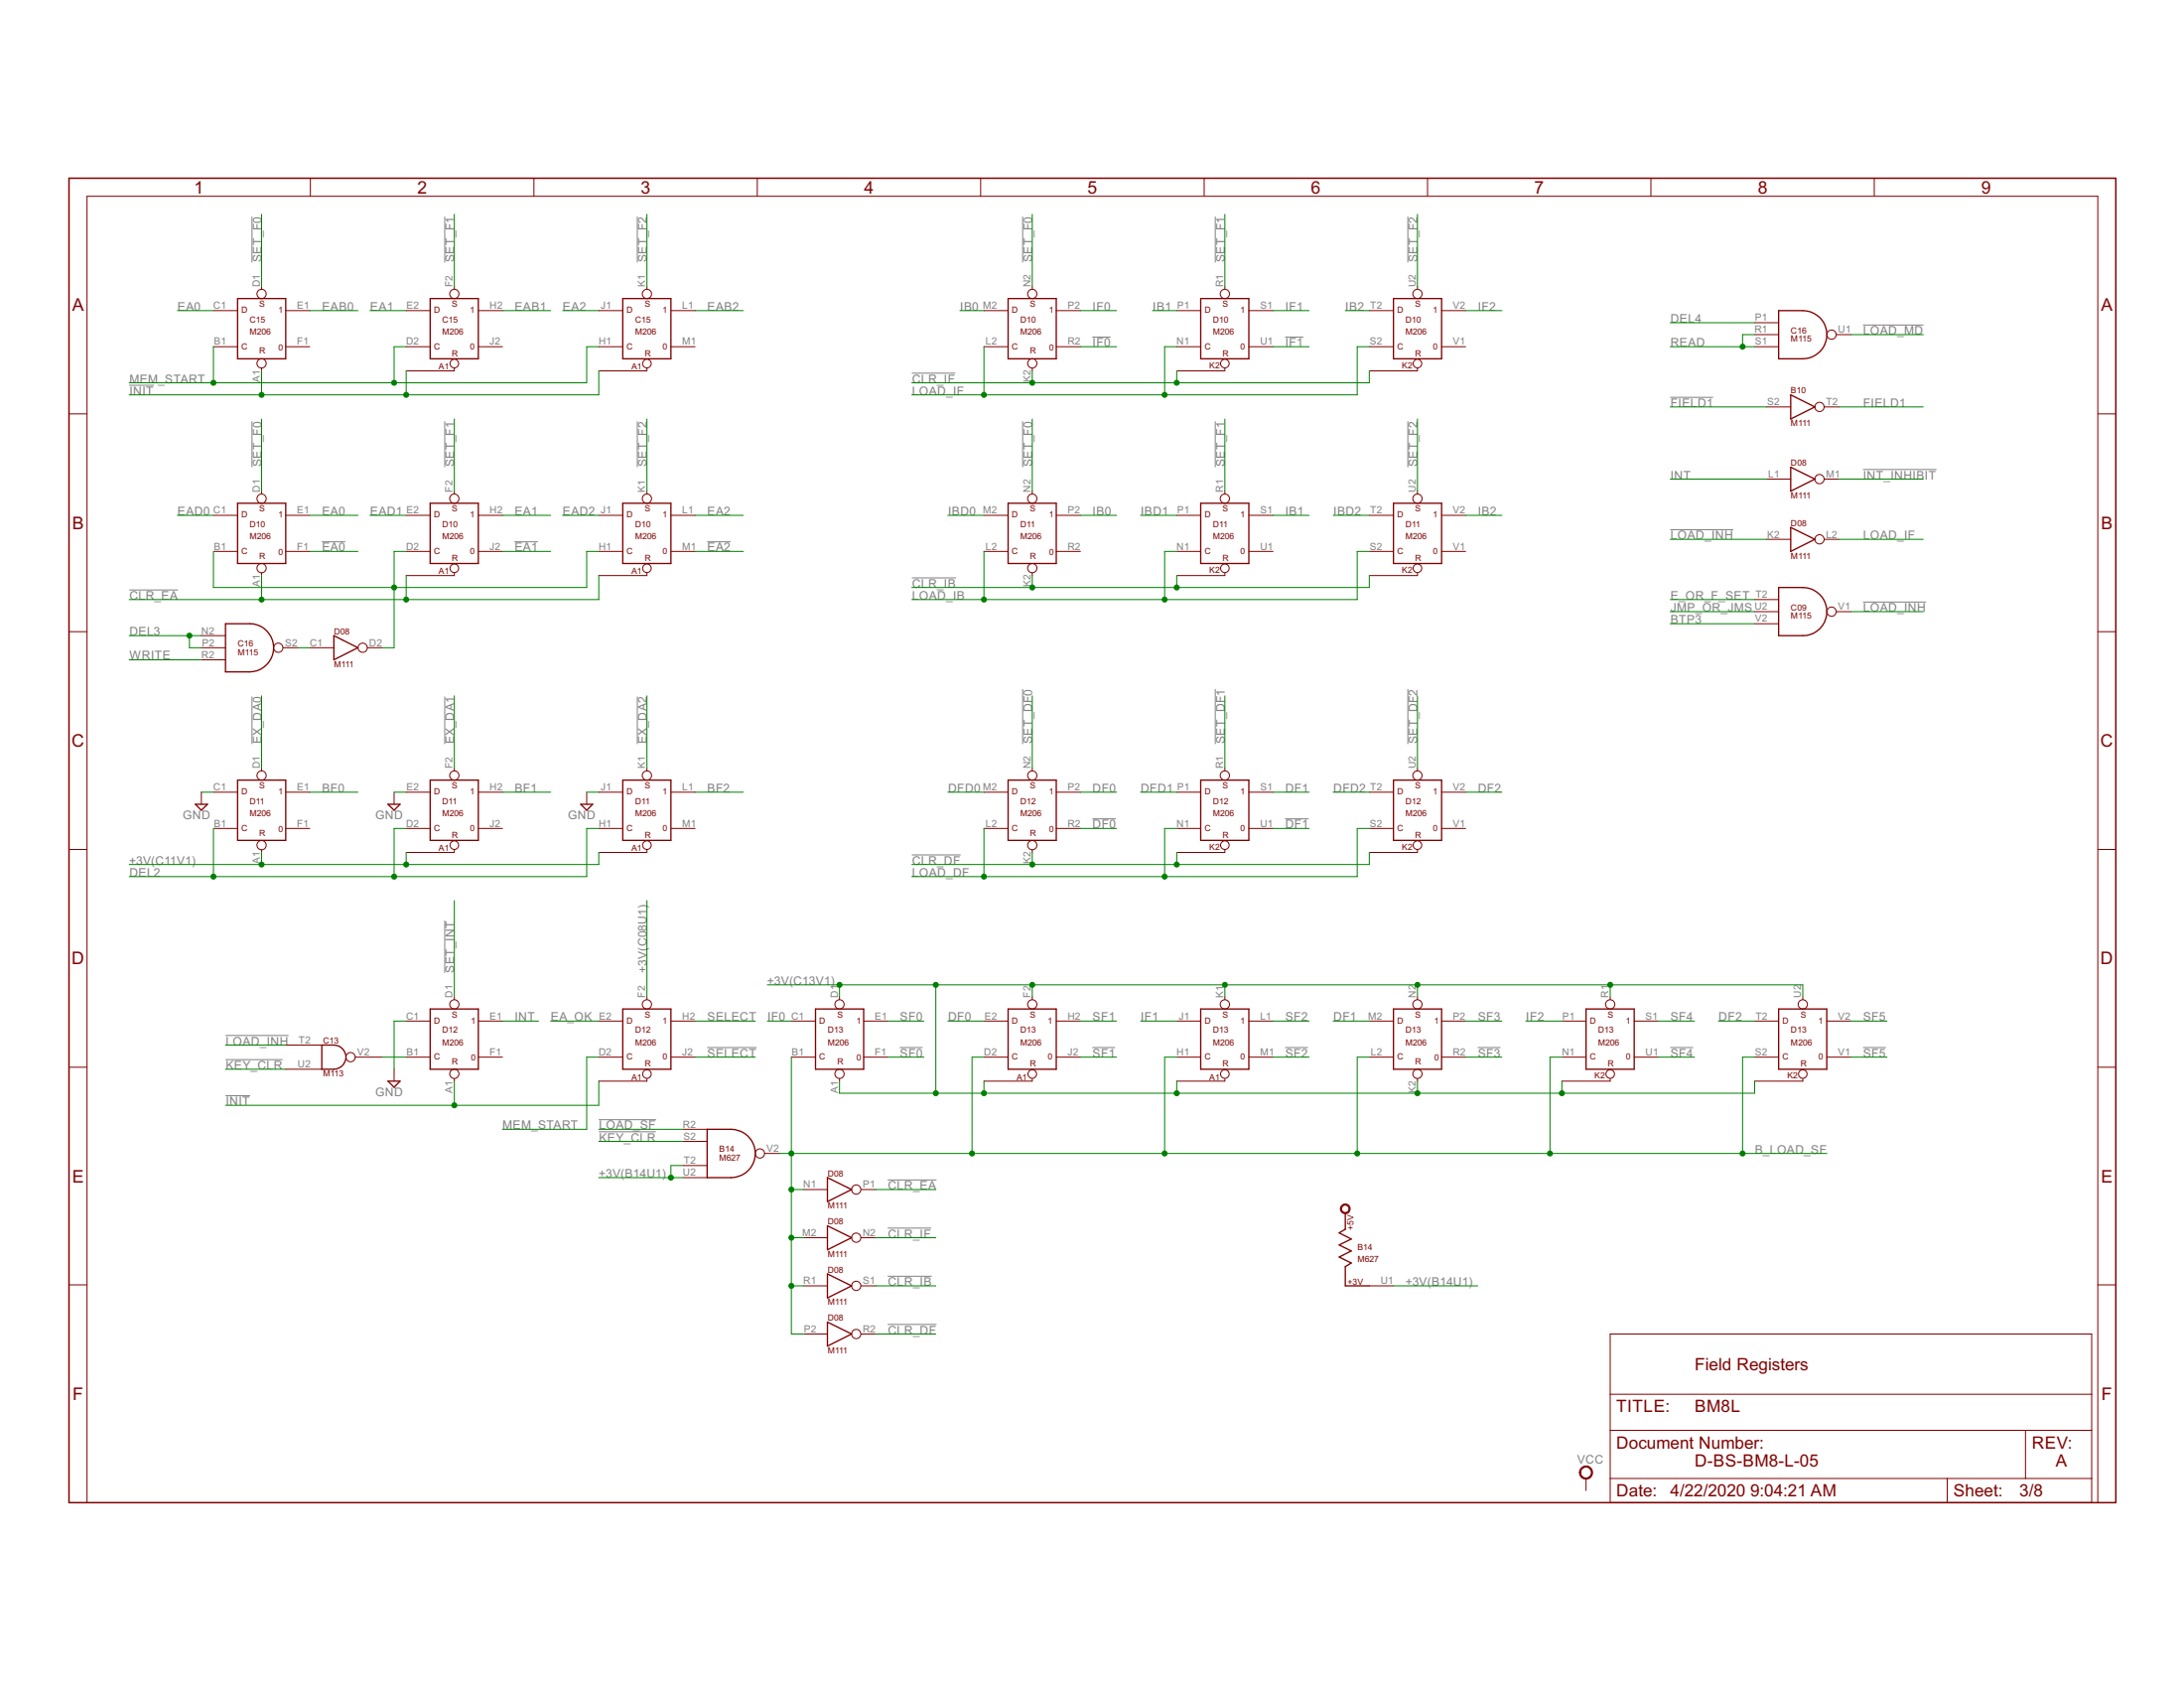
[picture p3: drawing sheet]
<svg xmlns="http://www.w3.org/2000/svg" width="279mm" height="216mm" viewBox="0 0 279 216" stroke-linecap="round" stroke-linejoin="round" font-family="sans-serif">
<g fill="none" stroke="#808080" stroke-width=".13">
<path d="M32.2 27.7v5.9M56.9 27.7v5.9M81.5 27.7v5.9M130.8 27.7v5.9M155.5 27.7v5.9M180.1 27.7v5.9M16.5 49.3h3.2M32.2 53.9v5.9M56.9 53.9v5.9M81.5 53.9v5.9M116.6 47.7h5.6M130.8 53.9v5.9"/>
<path d="M139.7 43.1h2.4M155.5 53.9v5.9M164.4 43.1h2.3M180.1 53.9v5.9M213.7 50.8h5.5M238.3 41.6h7.8M16.5 75.5h6.3M41.2 69.3h3M65.8 69.3h3M90.5 69.3h3M116.6 73.9h5.7M213.7 67.8h8"/>
<path d="M238.3 77h8.1M238.3 60h9.4M32.2 89.1v6.1M56.9 89.1v6.1M81.5 89.1v6.1M130.8 88.1v7.1M155.5 88.1v7.1M180.1 88.1v7.1M56.9 117.8v6.6M116.6 109.3h6.3M139.7 104.7h3M164.4 104.7h3"/>
<path d="M28.9 132.4h8M28.9 135.5h7.3M90.5 134h6.3M115.1 134h2.9M139.7 134h3M164.4 134h2.9M189 134h3M213.7 134h2.9M238.3 134h3M28.9 140.1h3.1M76.6 144.8h7.3M76.6 143.2h7.3"/>
<path d="M113.6 150.9h6.2M113.6 157.1h5.5M113.6 169.4h6.2M113.6 163.2h5.6"/>
</g>
<path d="M8.8 22.8h261.9v169.4h-261.9z" fill="none" stroke="#800000" stroke-width=".19"/>
<g fill="none" stroke="#800000" stroke-width=".13">
<path d="M27.3 39.7h3.1M33.5 36.6v.4M36.6 39.7h3M39.7 22.8v2.3M52 39.7h3M58.1 36.6v.4M61.2 39.7h3.1M68.3 22.8v2.3M76.6 39.7h3.1M82.8 36.6v.4M85.8 39.7h3.1M96.9 22.8v2.3"/>
<path d="M125.5 22.8v2.3M125.9 39.7h3.1M132.1 36.6v.4M135.1 39.7h3.1M150.5 39.7h3.1M154.1 22.8v2.3M156.7 36.6v.4M159.8 39.7h3.1M175.2 39.7h3.1M181.3 36.6v.4M182.6 22.8v2.3M184.4 39.7h3.1"/>
<path d="M211.2 22.8v2.3M239.8 22.8v2.3M8.8 52.9h2.3M27.3 44.3h3.1M33.5 47.1v.3M36.6 44.3h3M52 44.3h3M58.1 47.1v.3h-6.1M61.2 44.3h3.1M76.6 44.3h3.1M82.8 47.1v.3h-6.2M85.8 44.3h3.1"/>
<path d="M125.9 44.3h3.1M132.1 47.1v.3M135.1 44.3h3.1M150.5 44.3h3.1M156.7 47.1v.3h-6.2M159.8 44.3h3.1M175.2 44.3h3.1M181.3 47.1v.3h-6.1M184.4 44.3h3.1M224.5 44.3h3M224.5 41.3h3M224.5 42.8h3"/>
<path d="M226 52h3.1M233.4 52h1.8M234.9 42.8h1.9M268.4 52.9h2.3M27.3 65.9h3.1M27.3 70.5h3.1M33.5 62.8v.4M33.5 73.3v.3M36.6 65.9h3M36.6 70.5h3M52 65.9h3M52 70.5h3"/>
<path d="M58.1 62.8v.4M58.1 73.3v.3h-6.1M61.2 65.9h3.1M61.2 70.5h3.1M76.6 65.9h3.1M76.6 70.5h3.1M82.8 62.8v.4M82.8 73.3v.3h-6.2M85.8 65.9h3.1M85.8 70.5h3.1M125.9 65.9h3.1M125.9 70.5h3.1"/>
<path d="M132.1 62.8v.4M132.1 73.3v.3M135.1 65.9h3.1M135.1 70.5h3.1M150.5 65.9h3.1M150.5 70.5h3.1M156.7 73.3v.3h-6.2M156.7 62.8v.4M159.8 65.9h3.1M159.8 70.5h3.1M175.2 65.9h3.1M175.2 70.5h3.1"/>
<path d="M181.3 62.8v.4M181.3 73.3v.3h-6.1M184.4 65.9h3.1M184.4 70.5h3.1M224.5 76.7h3M224.5 78.2h3M224.5 79.8h3M226 61.3h3.1M226 69h3.1M233.4 61.3h1.8M233.4 69h1.8M234.9 78.2h1.9"/>
<path d="M8.8 80.8h2.3M25.8 81.3h3.1M25.8 82.8h3.1M25.8 84.4h3.1M33.5 98.3v.3M36.2 82.8h1.9M39.6 82.8h3.1M47 82.8h1.9M58.1 98.3v.3M82.8 98.3v.3M132.1 98.3v.3M156.7 98.3v.3"/>
<path d="M181.3 98.3v.3M268.4 80.8h2.3M8.8 108.6h2.3M25.8 101.3v1.6M27.3 101.3h3.1M27.3 106h3.1M33.5 108.7v.3M36.6 101.3h3M36.6 106h3M50.4 101.3v1.6M52 101.3h3M52 106h3"/>
<path d="M58.1 108.7v.3h-6.1M61.2 101.3h3.1M61.2 106h3.1M75.1 101.3v1.6M76.6 101.3h3.1M76.6 106h3.1M82.8 108.7v.3h-6.2M85.8 101.3h3.1M85.8 106h3.1M125.9 101.3h3.1M125.9 106h3.1M132.1 108.7v.3"/>
<path d="M135.1 101.3h3.1M135.1 106h3.1M150.5 101.3h3.1M150.5 106h3.1M156.7 108.7v.3h-6.2M159.8 101.3h3.1M159.8 106h3.1M175.2 101.3h3.1M175.2 106h3.1M181.3 108.7v.3h-6.1M184.4 101.3h3.1M184.4 106h3.1"/>
<path d="M268.4 108.6h2.3M8.8 136.5h2.3M36.6 133.7h4.6M36.6 136.8h4.6M45.4 135.2h3.5M50.4 136.8v1.5M52 130.6h3M52 135.2h3M58.1 127.5v.3M58.1 137.9v.4M61.2 130.6h3.1M61.2 135.2h3.1"/>
<path d="M76.6 130.6h3.1M76.6 135.2h3.1M82.8 127.5v.3M82.8 138v.3h-6.2M85.8 130.6h3.1M85.8 135.2h3.1M101.2 130.6h3.1M101.2 135.2h3.1M107.4 127.5v.3M107.4 137.9v.4M110.5 130.6h3.1M110.5 135.2h3.1"/>
<path d="M125.9 130.6h3.1M125.9 135.2h3.1M132.1 138v.3h-6.2M132.1 127.5v.3M135.1 130.6h3.1M135.1 135.2h3.1M150.5 130.6h3.1M150.5 135.2h3.1M156.7 138v.3h-6.2M156.7 127.5v.3M159.8 130.6h3.1M159.8 135.2h3.1"/>
<path d="M175.2 130.6h3.1M175.2 135.2h3.1M181.3 127.5v.3M181.3 137.9v.4M184.4 130.6h3.1M184.4 135.2h3.1M199.8 130.6h3.1M199.8 135.2h3.1M206 127.5v.3M206 138v.3h-6.2M209.1 130.6h3.1M209.1 135.2h3.1"/>
<path d="M224.5 130.6h3M224.5 135.2h3M230.6 138v.3h-6.1M230.6 127.5v.3M233.7 130.6h3.1M233.7 135.2h3.1M268.4 136.5h2.3M87.4 144.4h3.1M87.4 146h3.1M87.4 149.1h3.1M87.4 150.6h3.1M97.8 147.5h1.9"/>
<path d="M102.8 158.3h3.1M102.8 152.1h3.1M110.2 158.3h1.8M110.2 152.1h1.8M8.8 164.3h2.3M102.8 170.6h3.1M102.8 164.5h3.1M110.2 170.6h1.8M110.2 164.5h1.8M175.2 164.5h3.1M206 170.6h61.6v21.6h-61.6zM206 178.3h61.6"/>
<path d="M268.4 164.3h2.3M11.1 192.2v-167.1h257.3v167.1M202.9 189.1v1.5M206 182.9h61.6M206 189.1h61.6M249.1 189.1v3.1M259.1 182.9v6.2"/>
<circle cx="33.5" cy="37.6" r=".59"/>
<circle cx="58.1" cy="37.6" r=".59"/>
<circle cx="82.8" cy="37.6" r=".59"/>
<circle cx="132.1" cy="37.6" r=".59"/>
<circle cx="156.7" cy="37.6" r=".59"/>
<circle cx="181.3" cy="37.6" r=".59"/>
<circle cx="33.5" cy="46.5" r=".59"/>
<circle cx="58.1" cy="46.5" r=".55"/>
<circle cx="82.8" cy="46.5" r=".55"/>
<circle cx="132.1" cy="46.5" r=".59"/>
<circle cx="156.7" cy="46.5" r=".55"/>
<circle cx="181.3" cy="46.5" r=".55"/>
<circle cx="232.8" cy="52" r=".59"/>
<circle cx="234.3" cy="42.8" r=".59"/>
<circle cx="33.5" cy="63.8" r=".59"/>
<circle cx="33.5" cy="72.7" r=".59"/>
<circle cx="58.1" cy="72.7" r=".55"/>
<circle cx="58.1" cy="63.8" r=".59"/>
<circle cx="82.8" cy="72.7" r=".55"/>
<circle cx="82.8" cy="63.8" r=".59"/>
<circle cx="132.1" cy="72.7" r=".59"/>
<circle cx="132.1" cy="63.8" r=".59"/>
<circle cx="156.7" cy="72.7" r=".55"/>
<circle cx="156.7" cy="63.8" r=".59"/>
<circle cx="181.3" cy="72.7" r=".55"/>
<circle cx="181.3" cy="63.8" r=".59"/>
<circle cx="232.8" cy="61.3" r=".59"/>
<circle cx="232.8" cy="69" r=".59"/>
<circle cx="234.3" cy="78.2" r=".59"/>
<circle cx="33.5" cy="99.2" r=".59"/>
<circle cx="35.6" cy="82.8" r=".59"/>
<circle cx="46.4" cy="82.8" r=".59"/>
<circle cx="58.1" cy="99.2" r=".59"/>
<circle cx="82.8" cy="99.2" r=".59"/>
<circle cx="132.1" cy="99.2" r=".59"/>
<circle cx="156.7" cy="99.2" r=".59"/>
<circle cx="181.3" cy="99.2" r=".59"/>
<circle cx="33.5" cy="108.1" r=".59"/>
<circle cx="58.1" cy="108.1" r=".55"/>
<circle cx="82.8" cy="108.1" r=".55"/>
<circle cx="132.1" cy="108.1" r=".59"/>
<circle cx="156.7" cy="108.1" r=".55"/>
<circle cx="181.3" cy="108.1" r=".55"/>
<circle cx="44.9" cy="135.2" r=".59"/>
<circle cx="58.1" cy="137.4" r=".59"/>
<circle cx="58.1" cy="128.5" r=".59"/>
<circle cx="82.8" cy="137.4" r=".55"/>
<circle cx="82.8" cy="128.5" r=".59"/>
<circle cx="107.4" cy="137.4" r=".59"/>
<circle cx="107.4" cy="128.5" r=".59"/>
<circle cx="132.1" cy="137.4" r=".55"/>
<circle cx="132.1" cy="128.5" r=".59"/>
<circle cx="156.7" cy="137.4" r=".55"/>
<circle cx="156.7" cy="128.5" r=".59"/>
<circle cx="181.3" cy="137.4" r=".59"/>
<circle cx="181.3" cy="128.5" r=".59"/>
<circle cx="206" cy="137.4" r=".55"/>
<circle cx="206" cy="128.5" r=".59"/>
<circle cx="230.6" cy="137.4" r=".55"/>
<circle cx="230.6" cy="128.5" r=".59"/>
<circle cx="97.2" cy="147.5" r=".59"/>
<circle cx="109.5" cy="152.1" r=".59"/>
<circle cx="109.5" cy="158.3" r=".59"/>
<circle cx="109.5" cy="164.5" r=".59"/>
<circle cx="109.5" cy="170.6" r=".59"/>
</g>
<g fill="none" stroke="#800000" stroke-width=".17">
<path d="M30.4 38.2h6.2v7.7h-6.2zM55 38.2h6.2v7.7h-6.2zM79.7 38.2h6.1v7.7h-6.1zM129 38.2h6.1v7.7h-6.1zM153.6 38.2h6.2v7.7h-6.2zM178.3 38.2h6.1v7.7h-6.1zM227.5 39.7h3.1a3.1 3.1 0 0 1 3.1 3.1 3.1 3.1 0 0 1-3.1 3.1h-3.1zM229.1 50.5l3.1 1.5-3.1 1.6zM229.1 59.8l3.1 1.5-3.1 1.5zM28.9 79.8h3a3.1 3.1 0 0 1 3.1 3.1 3.1 3.1 0 0 1-3.1 3h-3zM30.4 64.4h6.2v7.7h-6.2zM55 64.4h6.2v7.7h-6.2z"/>
<path d="M79.7 64.4h6.1v7.7h-6.1zM129 64.4h6.1v7.7h-6.1zM153.6 64.4h6.2v7.7h-6.2zM178.3 64.4h6.1v7.7h-6.1zM227.5 75.1h3.1a3.1 3.1 0 0 1 3.1 3.1 3.1 3.1 0 0 1-3.1 3.1h-3.1zM229.1 67.5l3.1 1.5-3.1 1.5zM30.4 99.8h6.2v7.7h-6.2zM42.7 81.3l3.1 1.5-3.1 1.6zM55 99.8h6.2v7.7h-6.2zM79.7 99.8h6.1v7.7h-6.1zM129 99.8h6.1v7.7h-6.1zM153.6 99.8h6.2v7.7h-6.2z"/>
<path d="M178.3 99.8h6.1v7.7h-6.1zM25 102.9h1.5l-.7 .7zM49.6 102.9h1.6l-.8 .7zM74.3 102.9h1.5l-.7 .7zM41.2 133.7h1.5a1.55 1.55 0 0 1 1.6 1.5 1.55 1.55 0 0 1-1.6 1.6h-1.5zM49.6 138.3h1.6l-.8 .8zM55 129.1h6.2v7.7h-6.2zM79.7 129.1h6.1v7.7h-6.1zM104.3 129.1h6.2v7.7h-6.2zM129 129.1h6.1v7.7h-6.1zM153.6 129.1h6.2v7.7h-6.2zM178.3 129.1h6.1v7.7h-6.1z"/>
<path d="M202.9 129.1h6.2v7.7h-6.2zM227.5 129.1h6.2v7.7h-6.2zM90.5 144.4h3a3.1 3.1 0 0 1 3.1 3.1 3.1 3.1 0 0 1-3.1 3.1h-3zM105.9 150.6l3 1.5-3 1.6zM105.9 156.8l3 1.5-3 1.6zM172.1 155.2v2l-.8 .5 1.6 .8-1.6 .7 1.6 .8-1.6 .8 1.6 .7-.8 .5v2.5h3.1M105.9 162.9l3 1.6-3 1.5zM105.9 169.1l3 1.5-3 1.6z"/>
</g>
<g fill="#800000" stroke="#800000" stroke-width=".13">
<path d="M171.6 154.2a.63 .63 0 0 1 1 .1 .63 .63 0 0 1-.3 .9 .63 .63 0 0 1-.8-.6h.1a.48 .48 0 0 1 .7-.5 .48 .48 0 0 1 .1 .8 .48 .48 0 0 1-.7-.1l-.1-.2h-.1z" fill-rule="evenodd"/>
<path d="M202.2 187.8a.84 .84 0 0 1 1.4 .1 .84 .84 0 0 1-.4 1.2 .84 .84 0 0 1-1.1-.8h.1a.69 .69 0 0 1 1-.6 .69 .69 0 0 1 .2 1.1 .69 .69 0 0 1-1.2-.2v-.3h-.1z" fill-rule="evenodd"/>
</g>
<g fill="none" stroke="#008000" stroke-width=".13">
<path d="M22.7 39.7h4.6M33.5 27.4v9.2M39.6 39.7h6.2M47.3 39.7h4.7M58.1 27.4v9.2M64.3 39.7h6.1M72 39.7h4.6M82.8 27.4v9.2M88.9 39.7h6.2M122.8 39.7h3.1M132.1 27.4v9.2M138.2 39.7h4.6"/>
<path d="M147.4 39.7h3.1M156.7 27.4v9.2M162.9 39.7h4.6M172.1 39.7h3.1M181.3 27.4v9.2M187.5 39.7h4.6M27.3 44.3v4.7M33.5 47.4v3.1M33.5 53.6v9.2M52 47.4v3.1M52 44.3h-1.6v4.7M58.1 53.6v9.2"/>
<path d="M76.6 47.4v3.1h-60.1M76.6 44.3h-1.5v4.7h-58.6M82.8 53.6v9.2M125.9 44.3v6.2M132.1 47.4v1.6M132.1 53.6v9.2M138.2 44.3h4.6M150.5 44.3h-1.5v6.2M150.5 47.4v1.6M156.7 53.6v9.2M162.9 44.3h4.6M175.2 44.3h-1.6v6.2h-57"/>
<path d="M175.2 47.4v1.6h-58.6M181.3 53.6v9.2M213.7 44.3h10.8M213.7 41.3h10.8M213.7 52h12.3M224.5 42.8h-1.6v1.5M235.2 52h10.8M236.8 42.8h9.2M22.7 65.9h4.6M27.3 70.5v4.6h47.8v-4.6h1.5M33.5 73.6v3.1M39.6 65.9h6.2"/>
<path d="M39.6 70.5h6.2M47.3 65.9h4.7M52 73.6v3.1M52 70.5h-1.6v12.3h-1.5M64.3 65.9h6.1M64.3 70.5h6.1M72 65.9h4.6M76.6 73.6v3.1h-60.1M88.9 65.9h6.2M88.9 70.5h6.2M121.3 65.9h4.6M125.9 70.5v6.2"/>
<path d="M132.1 73.6v1.5M138.2 65.9h4.6M145.9 65.9h4.6M150.5 70.5h-1.5v6.2M150.5 73.6v1.5M162.9 65.9h4.6M170.6 65.9h4.6M175.2 70.5h-1.6v6.2h-57M175.2 73.6v1.5h-58.6M187.5 65.9h4.6M213.7 76.7h10.8M213.7 69h12.3"/>
<path d="M213.7 78.2h10.8M213.7 61.3h12.3M213.7 79.8h10.8M235.2 69h10.8M235.2 61.3h10.8M236.8 78.2h9.2M16.5 81.3h9.3M16.5 84.4h9.3M24.2 81.3v1.5h1.6M33.5 89v9.3M38.1 82.8h1.5M58.1 89v9.3"/>
<path d="M82.8 89v9.3M132.1 89v9.3M156.7 89v9.3M181.3 89v9.3M25.8 101.3h1.5M27.3 106v6.1M33.5 109v1.6M39.6 101.3h6.2M50.4 101.3h1.6M52 109v1.6M52 106h-1.6v6.1M58.1 115.2v12.3"/>
<path d="M64.3 101.3h6.1M75.1 101.3h1.5M76.6 109v1.6h-60.1M76.6 106h-1.5v6.1h-58.6M82.8 115.2v12.3M88.9 101.3h6.2M121.3 101.3h4.6M125.9 106v6.1M132.1 109v1.6M138.2 106h4.6M138.2 101.3h4.6M145.9 101.3h4.6"/>
<path d="M150.5 106h-1.5v6.1M150.5 109v1.6M162.9 106h4.6M162.9 101.3h4.6M170.6 101.3h4.6M175.2 106h-1.6v6.1h-57M175.2 109v1.6h-58.6M187.5 101.3h4.6M28.9 133.7h7.7M28.9 136.8h7.7M48.9 135.2h3.1M52 130.6h-1.6v6.2"/>
<path d="M58.1 138.3v3.1M64.3 130.6h4.6M70.4 130.6h6.2M76.6 138.3v3.1h-47.7M76.6 135.2h-1.5v9.2h-10.8M88.9 135.2h7.7M88.9 130.6h7.7M98.2 130.6h3M98.2 126h132.4v1.5M101.2 135.2v35.4h1.6M107.4 126v1.5M107.4 138.3v1.5h117.1v-1.5"/>
<path d="M113.6 135.2h4.6M113.6 130.6h4.6M119.7 126v13.8M121.3 130.6h4.6M125.9 135.2h-1.5v12.3M125.9 138.3v1.5M132.1 126v1.5M138.2 135.2h4.6M138.2 130.6h4.6M145.9 130.6h4.6M150.5 135.2h-1.5v12.3M150.5 138.3v1.5"/>
<path d="M156.7 126v1.5M162.9 135.2h4.6M162.9 130.6h4.6M170.6 130.6h4.6M175.2 135.2h-1.6v12.3M181.3 126v1.5M181.3 138.3v1.5M187.5 135.2h4.6M187.5 130.6h4.6M195.2 130.6h4.6M199.8 135.2h-1.5v12.3M199.8 138.3v1.5"/>
<path d="M206 126v1.5M212.2 135.2h4.6M212.2 130.6h4.6M219.8 130.6h4.7M224.5 135.2h-1.6v12.3M236.8 135.2h4.6M236.8 130.6h4.6M76.6 144.4h10.8M76.6 150.6h10.8M76.6 146h10.8M87.4 149.1h-1.6v1.5M99.7 147.5h134"/>
<path d="M101.2 152.1h1.6M101.2 158.3h1.6M112 152.1h7.7M112 158.3h7.7M101.2 164.5h1.6M112 164.5h7.7M112 170.6h7.7M178.3 164.5h10.7"/>
</g>
<g fill="#008000" stroke="#008000" stroke-width=".13">
<circle cx="33.5" cy="50.5" r=".32"/>
<circle cx="52" cy="50.5" r=".32"/>
<circle cx="58.1" cy="141.4" r=".32"/>
<circle cx="27.3" cy="49" r=".32"/>
<circle cx="50.4" cy="49" r=".32"/>
<circle cx="33.5" cy="76.7" r=".32"/>
<circle cx="52" cy="76.7" r=".32"/>
<circle cx="24.2" cy="81.3" r=".32"/>
<circle cx="50.4" cy="75.1" r=".32"/>
<circle cx="50.4" cy="112.1" r=".32"/>
<circle cx="27.3" cy="112.1" r=".32"/>
<circle cx="33.5" cy="110.6" r=".32"/>
<circle cx="52" cy="110.6" r=".32"/>
<circle cx="85.8" cy="150.6" r=".32"/>
<circle cx="206" cy="126" r=".32"/>
<circle cx="132.1" cy="126" r=".32"/>
<circle cx="156.7" cy="126" r=".32"/>
<circle cx="181.3" cy="126" r=".32"/>
<circle cx="199.8" cy="139.8" r=".32"/>
<circle cx="181.3" cy="139.8" r=".32"/>
<circle cx="150.5" cy="139.8" r=".32"/>
<circle cx="125.9" cy="139.8" r=".32"/>
<circle cx="119.7" cy="126" r=".32"/>
<circle cx="119.7" cy="139.8" r=".32"/>
<circle cx="107.4" cy="126" r=".32"/>
<circle cx="198.3" cy="147.5" r=".32"/>
<circle cx="173.6" cy="147.5" r=".32"/>
<circle cx="101.2" cy="147.5" r=".32"/>
<circle cx="124.4" cy="147.5" r=".32"/>
<circle cx="149" cy="147.5" r=".32"/>
<circle cx="222.9" cy="147.5" r=".32"/>
<circle cx="101.2" cy="164.5" r=".32"/>
<circle cx="101.2" cy="158.3" r=".32"/>
<circle cx="101.2" cy="152.1" r=".32"/>
<circle cx="150.5" cy="110.6" r=".32"/>
<circle cx="132.1" cy="110.6" r=".32"/>
<circle cx="150.5" cy="75.1" r=".32"/>
<circle cx="132.1" cy="75.1" r=".32"/>
<circle cx="150.5" cy="49" r=".32"/>
<circle cx="132.1" cy="49" r=".32"/>
<circle cx="125.9" cy="50.5" r=".32"/>
<circle cx="149" cy="50.5" r=".32"/>
<circle cx="125.9" cy="76.7" r=".32"/>
<circle cx="149" cy="76.7" r=".32"/>
<circle cx="125.9" cy="112.1" r=".32"/>
<circle cx="149" cy="112.1" r=".32"/>
<circle cx="222.9" cy="44.3" r=".32"/>
</g>
<g font-size="2.5" fill="#800000">
<text x="24.8" y="24.7">1</text>
<text x="53.4" y="24.7">2</text>
<text x="82" y="24.7">3</text>
<text x="110.6" y="24.7">4</text>
<text x="139.1" y="24.7">5</text>
<text x="167.7" y="24.7">6</text>
<text x="196.3" y="24.7">7</text>
<text x="224.9" y="24.7">8</text>
<text x="253.5" y="24.7">9</text>
<text x="9.2" y="39.8">A</text>
<text x="268.8" y="39.8">A</text>
<text x="9.2" y="67.7">B</text>
<text x="268.8" y="67.7">B</text>
<text x="9.2" y="95.5">C</text>
<text x="268.7" y="95.5">C</text>
<text x="9.2" y="123.4">D</text>
<text x="268.7" y="123.4">D</text>
<text x="9.2" y="151.2">E</text>
<text x="268.8" y="151.2">E</text>
<text x="9.3" y="179.1">F</text>
<text x="268.8" y="179.1">F</text>
</g>
<g font-size="2.4" fill="#800000">
<text x="216.8" y="175.3">Field Registers</text>
<text x="206.8" y="180.6">TITLE:</text>
<text x="206.8" y="185.3">Document Number:</text>
<text x="216.8" y="180.6">BM8L</text>
<text x="259.9" y="185.3">REV:</text>
<text x="206.8" y="191.4">Date: 4/22/2020</text>
<text x="216.8" y="187.6">D-BS-BM8-L-05</text>
<text x="223.9" y="191.4">9:04:21 AM</text>
<text x="249.9" y="191.4">Sheet:</text>
<text x="258.4" y="191.4">3/8</text>
<text x="263" y="187.6">A</text>
</g>
<g font-size="1.7" fill="#808080">
<text x="33.5" y="33.5" transform="rotate(-90 33.5 33.5)">SET_F0</text>
<text x="58.1" y="33.5" transform="rotate(-90 58.1 33.5)">SET_F1</text>
<text x="82.8" y="33.5" transform="rotate(-90 82.8 33.5)">SET_F2</text>
<text x="132" y="33.5" transform="rotate(-90 132 33.5)">SET_F0</text>
<text x="156.7" y="33.5" transform="rotate(-90 156.7 33.5)">SET_F1</text>
<text x="181.3" y="33.5" transform="rotate(-90 181.3 33.5)">SET_F2</text>
<text x="22.7" y="39.7">EA0</text>
<text x="41.2" y="39.7">EAB0</text>
<text x="47.4" y="39.7">EA1</text>
<text x="65.8" y="39.7">EAB1</text>
<text x="72" y="39.7">EA2</text>
<text x="90.5" y="39.7">EAB2</text>
<text x="122.8" y="39.7">IB0</text>
<text x="139.8" y="39.7">IF0</text>
<text x="147.5" y="39.7">IB1</text>
<text x="164.4" y="39.7">IF1</text>
<text x="172.1" y="39.7">IB2</text>
<text x="189.1" y="39.7">IF2</text>
<text x="213.7" y="41.3">DEL4</text>
<text x="139.8" y="44.3">IF0</text>
<text x="164.4" y="44.3">IF1</text>
<text x="213.7" y="44.3">READ</text>
<text x="238.4" y="42.8">LOAD_MD</text>
<text x="16.6" y="50.5">INIT</text>
<text x="16.6" y="49">MEM_START</text>
<text x="116.7" y="49">CLR_IF</text>
<text x="116.7" y="50.5">LOAD_IF</text>
<text x="213.7" y="52">FIELD1</text>
<text x="238.4" y="52">FIELD1</text>
<text x="33.5" y="59.7" transform="rotate(-90 33.5 59.7)">SET_F0</text>
<text x="58.1" y="59.7" transform="rotate(-90 58.1 59.7)">SET_F1</text>
<text x="82.8" y="59.7" transform="rotate(-90 82.8 59.7)">SET_F2</text>
<text x="132" y="59.7" transform="rotate(-90 132 59.7)">SET_F0</text>
<text x="156.7" y="59.7" transform="rotate(-90 156.7 59.7)">SET_F1</text>
<text x="181.3" y="59.7" transform="rotate(-90 181.3 59.7)">SET_F2</text>
<text x="22.7" y="65.9">EAD0</text>
<text x="41.2" y="65.9">EA0</text>
<text x="47.4" y="65.9">EAD1</text>
<text x="65.8" y="65.9">EA1</text>
<text x="72" y="65.9">EAD2</text>
<text x="90.5" y="65.9">EA2</text>
<text x="121.3" y="65.9">IBD0</text>
<text x="139.8" y="65.9">IB0</text>
<text x="145.9" y="65.9">IBD1</text>
<text x="164.4" y="65.9">IB1</text>
<text x="170.6" y="65.9">IBD2</text>
<text x="189.1" y="65.9">IB2</text>
<text x="213.7" y="61.3">INT</text>
<text x="238.4" y="61.3">INT_INHIBIT</text>
<text x="41.2" y="70.5">EA0</text>
<text x="65.8" y="70.5">EA1</text>
<text x="90.5" y="70.5">EA2</text>
<text x="213.7" y="69">LOAD_INH</text>
<text x="238.4" y="69">LOAD_IF</text>
<text x="16.6" y="76.7">CLR_EA</text>
<text x="116.7" y="75.1">CLR_IB</text>
<text x="116.7" y="76.7">LOAD_IB</text>
<text x="213.7" y="76.7">E_OR_F_SET</text>
<text x="16.6" y="81.3">DEL3</text>
<text x="213.7" y="79.8">BTP3</text>
<text x="213.7" y="78.2">JMP_OR_JMS</text>
<text x="238.4" y="78.2">LOAD_INH</text>
<text x="16.6" y="84.4">WRITE</text>
<text x="33.5" y="95.1" transform="rotate(-90 33.5 95.1)">EX_DA0</text>
<text x="58.1" y="95.1" transform="rotate(-90 58.1 95.1)">EX_DA1</text>
<text x="82.8" y="95.1" transform="rotate(-90 82.8 95.1)">EX_DA2</text>
<text x="132" y="95.1" transform="rotate(-90 132 95.1)">SET_DF0</text>
<text x="156.7" y="95.1" transform="rotate(-90 156.7 95.1)">SET_DF1</text>
<text x="181.3" y="95.1" transform="rotate(-90 181.3 95.1)">SET_DF2</text>
<text x="41.2" y="101.3">BF0</text>
<text x="65.8" y="101.3">BF1</text>
<text x="90.5" y="101.3">BF2</text>
<text x="121.3" y="101.3">DFD0</text>
<text x="139.8" y="101.3">DF0</text>
<text x="145.9" y="101.3">DFD1</text>
<text x="164.4" y="101.3">DF1</text>
<text x="170.6" y="101.3">DFD2</text>
<text x="189.1" y="101.3">DF2</text>
<text x="23.4" y="104.8">GND</text>
<text x="48" y="104.8">GND</text>
<text x="72.7" y="104.8">GND</text>
<text x="139.8" y="105.9">DF0</text>
<text x="164.4" y="105.9">DF1</text>
<text x="16.5" y="110.6">+3V(C11V1)</text>
<text x="16.6" y="112.1">DEL2</text>
<text x="116.7" y="110.6">CLR_DF</text>
<text x="116.7" y="112.1">LOAD_DF</text>
<text x="58.1" y="124.4" transform="rotate(-90 58.1 124.4)">SET_INT</text>
<text x="82.8" y="124.4" transform="rotate(-90 82.8 124.4)">+3V(C08U1)</text>
<text x="98.2" y="126">+3V(C13V1)</text>
<text x="65.8" y="130.6">INT</text>
<text x="70.5" y="130.6">EA_OK</text>
<text x="90.5" y="130.6">SELECT</text>
<text x="98.2" y="130.6">IF0</text>
<text x="115.1" y="130.6">SF0</text>
<text x="121.3" y="130.6">DF0</text>
<text x="139.8" y="130.6">SF1</text>
<text x="145.9" y="130.6">IF1</text>
<text x="164.4" y="130.6">SF2</text>
<text x="170.6" y="130.6">DF1</text>
<text x="189.1" y="130.6">SF3</text>
<text x="195.2" y="130.6">IF2</text>
<text x="213.7" y="130.6">SF4</text>
<text x="219.9" y="130.6">DF2</text>
<text x="238.4" y="130.6">SF5</text>
<text x="28.9" y="133.7">LOAD_INH</text>
<text x="28.9" y="136.8">KEY_CLR</text>
<text x="90.5" y="135.2">SELECT</text>
<text x="115.1" y="135.2">SF0</text>
<text x="139.8" y="135.2">SF1</text>
<text x="164.4" y="135.2">SF2</text>
<text x="189.1" y="135.2">SF3</text>
<text x="213.7" y="135.2">SF4</text>
<text x="238.4" y="135.2">SF5</text>
<text x="28.9" y="141.4">INIT</text>
<text x="48" y="140.2">GND</text>
<text x="64.3" y="144.5">MEM_START</text>
<text x="76.6" y="146">KEY_CLR</text>
<text x="76.6" y="144.5">LOAD_SF</text>
<text x="224.5" y="147.5">B_LOAD_SF</text>
<text x="76.6" y="150.6">+3V(B14U1)</text>
<text x="113.6" y="152.2">CLR_EA</text>
<text x="113.6" y="158.3">CLR_IF</text>
<text x="113.6" y="164.5">CLR_IB</text>
<text x="179.8" y="164.5">+3V(B14U1)</text>
<text x="113.6" y="170.6">CLR_DF</text>
<text x="201.8" y="187.2">VCC</text>
</g>
<g font-size="1.4" fill="#808080">
<text x="27.3" y="39.5">C1</text>
<text x="33.3" y="36.7" transform="rotate(-90 33.3 36.7)">D1</text>
<text x="38" y="39.5">E1</text>
<text x="52" y="39.5">E2</text>
<text x="57.9" y="36.7" transform="rotate(-90 57.9 36.7)">F2</text>
<text x="62.6" y="39.5">H2</text>
<text x="76.9" y="39.5">J1</text>
<text x="82.5" y="36.7" transform="rotate(-90 82.5 36.7)">K1</text>
<text x="87.3" y="39.5">L1</text>
<text x="125.7" y="39.5">M2</text>
<text x="131.8" y="36.7" transform="rotate(-90 131.8 36.7)">N2</text>
<text x="136.6" y="39.5">P2</text>
<text x="150.6" y="39.5">P1</text>
<text x="156.5" y="36.7" transform="rotate(-90 156.5 36.7)">R1</text>
<text x="161.2" y="39.5">S1</text>
<text x="175.3" y="39.5">T2</text>
<text x="181.1" y="36.7" transform="rotate(-90 181.1 36.7)">U2</text>
<text x="185.9" y="39.5">V2</text>
<text x="224.5" y="41.1">P1</text>
<text x="27.4" y="44.1">B1</text>
<text x="38" y="44.1">F1</text>
<text x="51.9" y="44.1">D2</text>
<text x="62.6" y="44.1">J2</text>
<text x="76.6" y="44.1">H1</text>
<text x="87.3" y="44.1">M1</text>
<text x="126.1" y="44.1">L2</text>
<text x="136.6" y="44.1">R2</text>
<text x="150.5" y="44.1">N1</text>
<text x="161.2" y="44.1">U1</text>
<text x="175.2" y="44.1">S2</text>
<text x="185.9" y="44.1">V1</text>
<text x="224.5" y="42.6">R1</text>
<text x="224.5" y="44.1">S1</text>
<text x="235.1" y="42.6">U1</text>
<text x="33.3" y="48.9" transform="rotate(-90 33.3 48.9)">A1</text>
<text x="131.8" y="48.9" transform="rotate(-90 131.8 48.9)">K2</text>
<text x="226.1" y="51.8">S2</text>
<text x="233.6" y="51.8">T2</text>
<text x="27.3" y="65.7">C1</text>
<text x="33.3" y="62.9" transform="rotate(-90 33.3 62.9)">D1</text>
<text x="38" y="65.7">E1</text>
<text x="52" y="65.7">E2</text>
<text x="57.9" y="62.9" transform="rotate(-90 57.9 62.9)">F2</text>
<text x="62.6" y="65.7">H2</text>
<text x="76.9" y="65.7">J1</text>
<text x="82.5" y="62.9" transform="rotate(-90 82.5 62.9)">K1</text>
<text x="87.3" y="65.7">L1</text>
<text x="125.7" y="65.7">M2</text>
<text x="131.8" y="62.9" transform="rotate(-90 131.8 62.9)">N2</text>
<text x="136.6" y="65.7">P2</text>
<text x="150.6" y="65.7">P1</text>
<text x="156.5" y="62.9" transform="rotate(-90 156.5 62.9)">R1</text>
<text x="161.2" y="65.7">S1</text>
<text x="175.3" y="65.7">T2</text>
<text x="181.1" y="62.9" transform="rotate(-90 181.1 62.9)">U2</text>
<text x="185.9" y="65.7">V2</text>
<text x="226.2" y="61.1">L1</text>
<text x="233.6" y="61.1">M1</text>
<text x="27.4" y="70.3">B1</text>
<text x="38" y="70.3">F1</text>
<text x="51.9" y="70.3">D2</text>
<text x="62.6" y="70.3">J2</text>
<text x="76.6" y="70.3">H1</text>
<text x="87.3" y="70.3">M1</text>
<text x="126.1" y="70.3">L2</text>
<text x="136.6" y="70.3">R2</text>
<text x="150.5" y="70.3">N1</text>
<text x="161.2" y="70.3">U1</text>
<text x="175.2" y="70.3">S2</text>
<text x="185.9" y="70.3">V1</text>
<text x="226.1" y="68.8">K2</text>
<text x="233.6" y="68.8">L2</text>
<text x="33.3" y="75.1" transform="rotate(-90 33.3 75.1)">A1</text>
<text x="131.8" y="75.1" transform="rotate(-90 131.8 75.1)">K2</text>
<text x="224.6" y="76.5">T2</text>
<text x="25.8" y="81.1">N2</text>
<text x="25.8" y="82.6">P2</text>
<text x="36.5" y="82.6">S2</text>
<text x="39.6" y="82.6">C1</text>
<text x="47.2" y="82.6">D2</text>
<text x="224.5" y="78">U2</text>
<text x="224.5" y="79.6">V2</text>
<text x="235.1" y="78">V1</text>
<text x="25.8" y="84.2">R2</text>
<text x="27.3" y="101.1">C1</text>
<text x="33.3" y="98.4" transform="rotate(-90 33.3 98.4)">D1</text>
<text x="38" y="101.1">E1</text>
<text x="52" y="101.1">E2</text>
<text x="57.9" y="98.4" transform="rotate(-90 57.9 98.4)">F2</text>
<text x="62.6" y="101.1">H2</text>
<text x="76.9" y="101.1">J1</text>
<text x="82.5" y="98.4" transform="rotate(-90 82.5 98.4)">K1</text>
<text x="87.3" y="101.1">L1</text>
<text x="125.7" y="101.1">M2</text>
<text x="131.8" y="98.4" transform="rotate(-90 131.8 98.4)">N2</text>
<text x="136.6" y="101.1">P2</text>
<text x="150.6" y="101.1">P1</text>
<text x="156.5" y="98.4" transform="rotate(-90 156.5 98.4)">R1</text>
<text x="161.2" y="101.1">S1</text>
<text x="175.3" y="101.1">T2</text>
<text x="181.1" y="98.4" transform="rotate(-90 181.1 98.4)">U2</text>
<text x="185.9" y="101.1">V2</text>
<text x="27.4" y="105.7">B1</text>
<text x="38" y="105.7">F1</text>
<text x="51.9" y="105.7">D2</text>
<text x="62.6" y="105.7">J2</text>
<text x="76.6" y="105.7">H1</text>
<text x="87.3" y="105.7">M1</text>
<text x="126.1" y="105.7">L2</text>
<text x="136.6" y="105.7">R2</text>
<text x="150.5" y="105.7">N1</text>
<text x="161.2" y="105.7">U1</text>
<text x="175.2" y="105.7">S2</text>
<text x="185.9" y="105.7">V1</text>
<text x="33.3" y="110.5" transform="rotate(-90 33.3 110.5)">A1</text>
<text x="131.8" y="110.5" transform="rotate(-90 131.8 110.5)">K2</text>
<text x="51.9" y="130.4">C1</text>
<text x="57.9" y="127.6" transform="rotate(-90 57.9 127.6)">D1</text>
<text x="62.6" y="130.4">E1</text>
<text x="76.7" y="130.4">E2</text>
<text x="82.5" y="127.6" transform="rotate(-90 82.5 127.6)">F2</text>
<text x="87.3" y="130.4">H2</text>
<text x="101.2" y="130.4">C1</text>
<text x="107.2" y="127.6" transform="rotate(-90 107.2 127.6)">D1</text>
<text x="111.9" y="130.4">E1</text>
<text x="125.9" y="130.4">E2</text>
<text x="131.8" y="127.6" transform="rotate(-90 131.8 127.6)">F2</text>
<text x="136.6" y="130.4">H2</text>
<text x="150.8" y="130.4">J1</text>
<text x="156.5" y="127.6" transform="rotate(-90 156.5 127.6)">K1</text>
<text x="161.2" y="130.4">L1</text>
<text x="175" y="130.4">M2</text>
<text x="181.1" y="127.6" transform="rotate(-90 181.1 127.6)">N2</text>
<text x="185.9" y="130.4">P2</text>
<text x="199.9" y="130.4">P1</text>
<text x="205.8" y="127.6" transform="rotate(-90 205.8 127.6)">R1</text>
<text x="210.5" y="130.4">S1</text>
<text x="224.6" y="130.4">T2</text>
<text x="230.4" y="127.6" transform="rotate(-90 230.4 127.6)">U2</text>
<text x="235.1" y="130.4">V2</text>
<text x="38.1" y="136.5">U2</text>
<text x="38.2" y="133.5">T2</text>
<text x="45.7" y="135">V2</text>
<text x="52" y="135">B1</text>
<text x="62.6" y="135">F1</text>
<text x="76.6" y="135">D2</text>
<text x="87.3" y="135">J2</text>
<text x="101.3" y="135">B1</text>
<text x="111.9" y="135">F1</text>
<text x="125.9" y="135">D2</text>
<text x="136.6" y="135">J2</text>
<text x="150.5" y="135">H1</text>
<text x="161.2" y="135">M1</text>
<text x="175.4" y="135">L2</text>
<text x="185.9" y="135">R2</text>
<text x="199.8" y="135">N1</text>
<text x="210.5" y="135">U1</text>
<text x="224.5" y="135">S2</text>
<text x="235.1" y="135">V1</text>
<text x="57.9" y="139.8" transform="rotate(-90 57.9 139.8)">A1</text>
<text x="107.2" y="139.8" transform="rotate(-90 107.2 139.8)">A1</text>
<text x="181.1" y="139.8" transform="rotate(-90 181.1 139.8)">K2</text>
<text x="87.4" y="144.2">R2</text>
<text x="87.4" y="145.8">S2</text>
<text x="87.5" y="148.9">T2</text>
<text x="98.1" y="147.3">V2</text>
<text x="87.4" y="150.4">U2</text>
<text x="102.8" y="151.9">N1</text>
<text x="110.4" y="151.9">P1</text>
<text x="102.6" y="158.1">M2</text>
<text x="110.4" y="158.1">N2</text>
<text x="102.8" y="164.3">R1</text>
<text x="110.4" y="164.3">S1</text>
<text x="176.6" y="164.3">U1</text>
<text x="102.8" y="170.4">P2</text>
<text x="110.4" y="170.4">R2</text>
</g>
<g font-size="1.2" fill="#800000">
<text x="30.9" y="40">D</text>
<text x="31.9" y="41.3">C15</text>
<text x="33.2" y="39.3">S</text>
<text x="35.6" y="40">1</text>
<text x="55.5" y="40">D</text>
<text x="56.6" y="41.3">C15</text>
<text x="57.8" y="39.3">S</text>
<text x="60.1" y="40">1</text>
<text x="80.2" y="40">D</text>
<text x="81.2" y="41.3">C15</text>
<text x="82.5" y="39.3">S</text>
<text x="84.8" y="40">1</text>
<text x="129.5" y="40">D</text>
<text x="130.5" y="41.3">D10</text>
<text x="131.8" y="39.3">S</text>
<text x="134.2" y="40">1</text>
<text x="154.1" y="40">D</text>
<text x="155.2" y="41.3">D10</text>
<text x="156.4" y="39.3">S</text>
<text x="158.7" y="40">1</text>
<text x="178.7" y="40">D</text>
<text x="179.8" y="41.3">D10</text>
<text x="181.1" y="39.3">S</text>
<text x="183.3" y="40">1</text>
<text x="30.9" y="44.7">C</text>
<text x="31.9" y="42.8">M206</text>
<text x="33.2" y="45.3">R</text>
<text x="35.6" y="44.8">0</text>
<text x="55.5" y="44.7">C</text>
<text x="56.1" y="47.3">A1</text>
<text x="56.6" y="42.8">M206</text>
<text x="57.8" y="45.6">R</text>
<text x="60.1" y="44.7">0</text>
<text x="80.2" y="44.7">C</text>
<text x="80.8" y="47.3">A1</text>
<text x="81.2" y="42.8">M206</text>
<text x="82.5" y="45.6">R</text>
<text x="84.8" y="44.7">0</text>
<text x="129.5" y="44.7">C</text>
<text x="130.5" y="42.8">M206</text>
<text x="131.8" y="45.3">R</text>
<text x="134.2" y="44.8">0</text>
<text x="154.1" y="44.7">C</text>
<text x="154.7" y="47.1">K2</text>
<text x="155.2" y="42.8">M206</text>
<text x="156.4" y="45.6">R</text>
<text x="158.7" y="44.7">0</text>
<text x="178.7" y="44.7">C</text>
<text x="179.4" y="47.1">K2</text>
<text x="179.8" y="42.8">M206</text>
<text x="181.1" y="45.6">R</text>
<text x="183.3" y="44.7">0</text>
<text x="229.1" y="42.7">C16</text>
<text x="229.1" y="43.7">M115</text>
<text x="229.1" y="50.4">B10</text>
<text x="229.1" y="54.5">M111</text>
<text x="229.1" y="59.6">D08</text>
<text x="33.2" y="65.4">S</text>
<text x="57.8" y="65.4">S</text>
<text x="82.5" y="65.4">S</text>
<text x="131.8" y="65.4">S</text>
<text x="156.4" y="65.4">S</text>
<text x="181.1" y="65.4">S</text>
<text x="229.1" y="63.8">M111</text>
<text x="30.9" y="66.2">D</text>
<text x="30.9" y="70.8">C</text>
<text x="31.9" y="67.4">D10</text>
<text x="31.9" y="69">M206</text>
<text x="33.2" y="71.5">R</text>
<text x="35.6" y="66.2">1</text>
<text x="35.6" y="71">0</text>
<text x="55.5" y="66.2">D</text>
<text x="55.5" y="70.8">C</text>
<text x="56.6" y="67.4">D10</text>
<text x="56.6" y="69">M206</text>
<text x="57.8" y="71.8">R</text>
<text x="60.1" y="66.2">1</text>
<text x="60.1" y="70.8">0</text>
<text x="80.2" y="66.2">D</text>
<text x="80.2" y="70.8">C</text>
<text x="81.2" y="67.4">D10</text>
<text x="81.2" y="69">M206</text>
<text x="82.5" y="71.8">R</text>
<text x="84.8" y="66.2">1</text>
<text x="84.8" y="70.8">0</text>
<text x="129.5" y="66.2">D</text>
<text x="129.5" y="70.8">C</text>
<text x="130.5" y="67.4">D11</text>
<text x="130.5" y="69">M206</text>
<text x="131.8" y="71.5">R</text>
<text x="134.2" y="66.2">1</text>
<text x="134.2" y="71">0</text>
<text x="154.1" y="66.2">D</text>
<text x="154.1" y="70.8">C</text>
<text x="155.2" y="67.4">D11</text>
<text x="155.2" y="69">M206</text>
<text x="156.4" y="71.8">R</text>
<text x="158.7" y="66.2">1</text>
<text x="158.7" y="70.8">0</text>
<text x="178.7" y="66.2">D</text>
<text x="178.7" y="70.8">C</text>
<text x="179.8" y="67.4">D11</text>
<text x="179.8" y="69">M206</text>
<text x="181.1" y="71.8">R</text>
<text x="183.3" y="66.2">1</text>
<text x="183.3" y="70.8">0</text>
<text x="229.1" y="71.5">M111</text>
<text x="229.1" y="67.3">D08</text>
<text x="56.1" y="73.5">A1</text>
<text x="80.8" y="73.5">A1</text>
<text x="154.7" y="73.3">K2</text>
<text x="179.4" y="73.3">K2</text>
<text x="30.4" y="82.7">C16</text>
<text x="30.4" y="83.8">M115</text>
<text x="42.7" y="81.2">D08</text>
<text x="229.1" y="78.1">C09</text>
<text x="229.1" y="79.2">M115</text>
<text x="42.7" y="85.3">M111</text>
<text x="30.9" y="101.6">D</text>
<text x="33.2" y="100.9">S</text>
<text x="35.6" y="101.6">1</text>
<text x="55.5" y="101.6">D</text>
<text x="57.8" y="100.9">S</text>
<text x="60.1" y="101.6">1</text>
<text x="80.2" y="101.6">D</text>
<text x="82.5" y="100.9">S</text>
<text x="84.8" y="101.6">1</text>
<text x="129.5" y="101.6">D</text>
<text x="131.8" y="100.9">S</text>
<text x="134.2" y="101.6">1</text>
<text x="154.1" y="101.6">D</text>
<text x="156.4" y="100.9">S</text>
<text x="158.7" y="101.6">1</text>
<text x="178.7" y="101.6">D</text>
<text x="181.1" y="100.9">S</text>
<text x="183.3" y="101.6">1</text>
<text x="30.9" y="106.3">C</text>
<text x="31.9" y="102.9">D11</text>
<text x="31.9" y="104.4">M206</text>
<text x="33.2" y="106.9">R</text>
<text x="35.6" y="106.4">0</text>
<text x="55.5" y="106.3">C</text>
<text x="56.6" y="102.9">D11</text>
<text x="56.6" y="104.4">M206</text>
<text x="57.8" y="107.2">R</text>
<text x="60.1" y="106.3">0</text>
<text x="80.2" y="106.3">C</text>
<text x="81.2" y="102.9">D11</text>
<text x="81.2" y="104.4">M206</text>
<text x="82.5" y="107.2">R</text>
<text x="84.8" y="106.3">0</text>
<text x="129.5" y="106.3">C</text>
<text x="130.5" y="102.9">D12</text>
<text x="130.5" y="104.4">M206</text>
<text x="131.8" y="106.9">R</text>
<text x="134.2" y="106.4">0</text>
<text x="154.1" y="106.3">C</text>
<text x="155.2" y="102.9">D12</text>
<text x="155.2" y="104.4">M206</text>
<text x="156.4" y="107.2">R</text>
<text x="158.7" y="106.3">0</text>
<text x="178.7" y="106.3">C</text>
<text x="179.8" y="102.9">D12</text>
<text x="179.8" y="104.4">M206</text>
<text x="181.1" y="107.2">R</text>
<text x="183.3" y="106.3">0</text>
<text x="56.1" y="108.9">A1</text>
<text x="80.8" y="108.9">A1</text>
<text x="154.7" y="108.7">K2</text>
<text x="179.4" y="108.7">K2</text>
<text x="55.5" y="130.9">D</text>
<text x="57.8" y="130.1">S</text>
<text x="60.3" y="130.9">1</text>
<text x="80.2" y="130.9">D</text>
<text x="82.5" y="130.1">S</text>
<text x="84.8" y="130.9">1</text>
<text x="104.8" y="130.9">D</text>
<text x="107.1" y="130.1">S</text>
<text x="109.6" y="130.9">1</text>
<text x="129.5" y="130.9">D</text>
<text x="131.8" y="130.1">S</text>
<text x="134.1" y="130.9">1</text>
<text x="154.1" y="130.9">D</text>
<text x="156.4" y="130.1">S</text>
<text x="158.7" y="130.9">1</text>
<text x="178.7" y="130.9">D</text>
<text x="181.1" y="130.1">S</text>
<text x="183.5" y="130.9">1</text>
<text x="203.4" y="130.9">D</text>
<text x="205.7" y="130.1">S</text>
<text x="208" y="130.9">1</text>
<text x="228" y="130.9">D</text>
<text x="230.3" y="130.1">S</text>
<text x="232.6" y="130.9">1</text>
<text x="41.3" y="133.5">C13</text>
<text x="41.3" y="137.7">M113</text>
<text x="55.5" y="135.5">C</text>
<text x="56.6" y="132.1">D12</text>
<text x="56.6" y="133.7">M206</text>
<text x="57.8" y="136.1">R</text>
<text x="60.3" y="135.7">0</text>
<text x="80.2" y="135.5">C</text>
<text x="81.2" y="132.1">D12</text>
<text x="81.2" y="133.7">M206</text>
<text x="82.5" y="136.4">R</text>
<text x="84.8" y="135.5">0</text>
<text x="104.8" y="135.5">C</text>
<text x="105.9" y="132.1">D13</text>
<text x="105.9" y="133.7">M206</text>
<text x="107.1" y="136.1">R</text>
<text x="109.6" y="135.7">0</text>
<text x="129.5" y="135.5">C</text>
<text x="130.5" y="132.1">D13</text>
<text x="130.5" y="133.7">M206</text>
<text x="131.8" y="136.4">R</text>
<text x="134.1" y="135.5">0</text>
<text x="154.1" y="135.5">C</text>
<text x="155.2" y="132.1">D13</text>
<text x="155.2" y="133.7">M206</text>
<text x="156.4" y="136.4">R</text>
<text x="158.7" y="135.5">0</text>
<text x="178.7" y="135.5">C</text>
<text x="179.8" y="132.1">D13</text>
<text x="179.8" y="133.7">M206</text>
<text x="181.1" y="136.1">R</text>
<text x="183.5" y="135.7">0</text>
<text x="203.4" y="135.5">C</text>
<text x="204" y="138">K2</text>
<text x="204.5" y="132.1">D13</text>
<text x="204.5" y="133.7">M206</text>
<text x="205.7" y="136.4">R</text>
<text x="208" y="135.5">0</text>
<text x="228" y="135.5">C</text>
<text x="228.6" y="138">K2</text>
<text x="229.1" y="132.1">D13</text>
<text x="229.1" y="133.7">M206</text>
<text x="230.3" y="136.4">R</text>
<text x="232.6" y="135.5">0</text>
<text x="80.8" y="138.1">A1</text>
<text x="130.1" y="138.1">A1</text>
<text x="154.7" y="138.1">A1</text>
<text x="92" y="147.4">B14</text>
<text x="92" y="148.5">M627</text>
<text x="105.9" y="154.6">M111</text>
<text x="105.9" y="150.5">D08</text>
<text x="105.9" y="160.8">M111</text>
<text x="105.9" y="156.6">D08</text>
<text x="173.2" y="157.4" transform="rotate(-90 173.2 157.4)">+5V</text>
<text x="173.7" y="159.9">B14</text>
<text x="173.7" y="161.4">M627</text>
<text x="105.9" y="166.9">M111</text>
<text x="105.9" y="162.8">D08</text>
<text x="172.4" y="164.3">+3V</text>
<text x="105.9" y="173.1">M111</text>
<text x="105.9" y="168.9">D08</text>
</g>
</svg>
